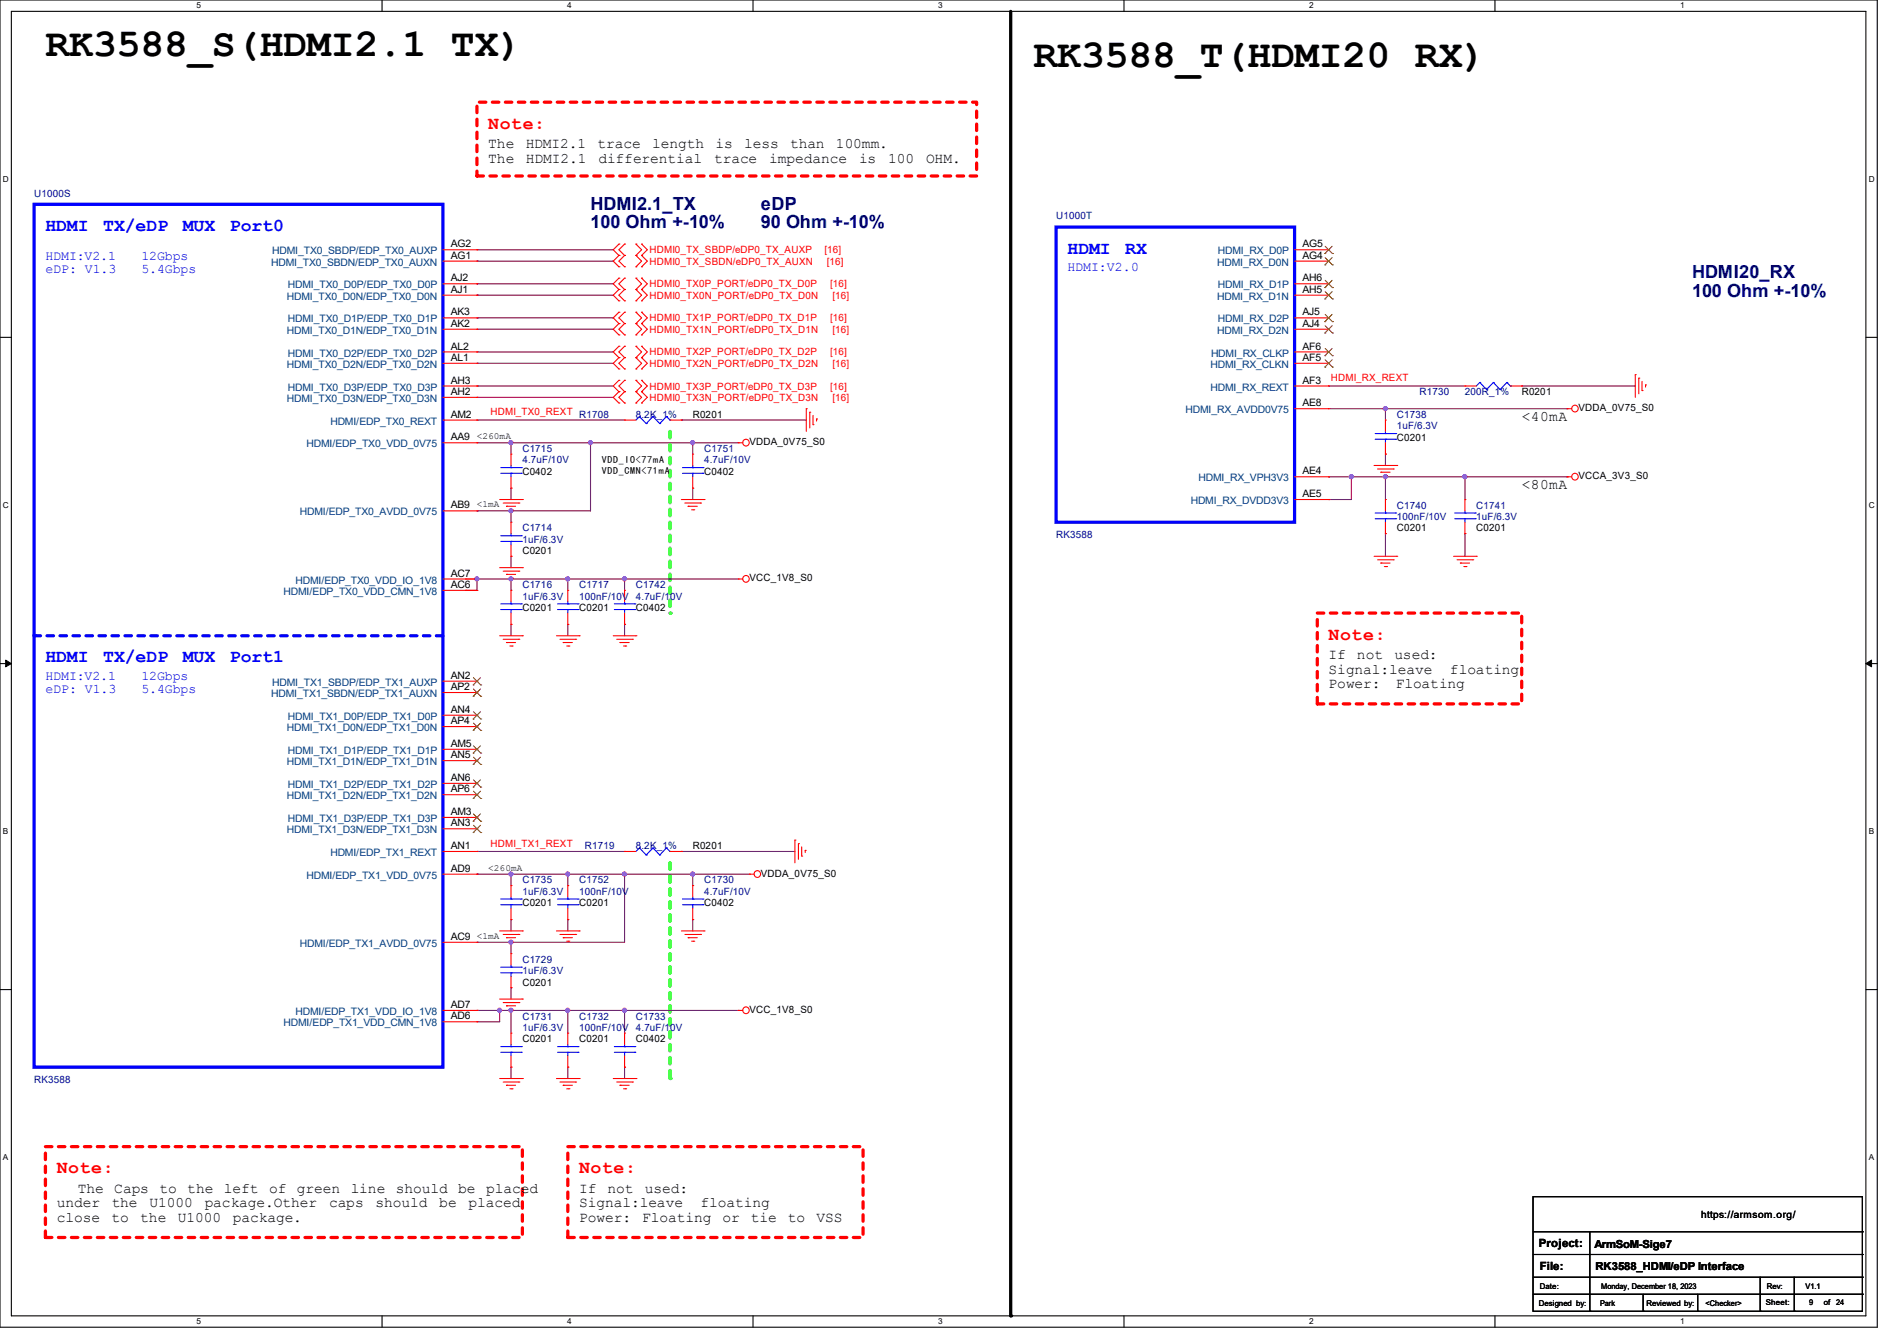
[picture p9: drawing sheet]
<svg xmlns="http://www.w3.org/2000/svg" width="297mm" height="210mm" viewBox="0 0 297 210" stroke-linecap="round" stroke-linejoin="round" font-family="sans-serif">
<path d="M0 0h293.9v207.9h-293.9zM1.8 1.8h290.3v204.3h-290.3z" fill="none" stroke="#000" stroke-width=".17"/>
<g fill="#fff">
<path d="M30.8 .2h.7v1.4h-.7z"/>
<path d="M30.8 206.2h.7v1.4h-.7z"/>
</g>
<path d="M59.8 0v1.8M59.8 206.1v1.8" fill="none" stroke="#000" stroke-width=".17"/>
<g fill="#fff">
<path d="M88.8 .2h.7v1.4h-.7z"/>
<path d="M88.8 206.2h.7v1.4h-.7z"/>
</g>
<path d="M117.9 0v1.8M117.9 206.1v1.8" fill="none" stroke="#000" stroke-width=".17"/>
<g fill="#fff">
<path d="M146.9 .2h.7v1.4h-.7z"/>
<path d="M146.9 206.2h.7v1.4h-.7z"/>
</g>
<path d="M176 0v1.8M176 206.1v1.8" fill="none" stroke="#000" stroke-width=".17"/>
<g fill="#fff">
<path d="M205 .2h.7v1.4h-.7z"/>
<path d="M205 206.2h.7v1.4h-.7z"/>
</g>
<path d="M234.1 0v1.8M234.1 206.1v1.8" fill="none" stroke="#000" stroke-width=".17"/>
<g fill="#fff">
<path d="M263.1 .2h.6v1.4h-.6z"/>
<path d="M263.1 206.2h.6v1.4h-.6z"/>
<path d="M.5 27.3h.9v1.4h-.9z"/>
<path d="M292.6 27.3h.9v1.4h-.9z"/>
<path d="M.5 78.4h.9v1.4h-.9z"/>
<path d="M292.6 78.4h.9v1.4h-.9z"/>
</g>
<path d="M0 52.8h1.8M292.1 52.8h1.8" fill="none" stroke="#000" stroke-width=".17"/>
<g fill="#fff">
<path d="M.5 129.5h.8v1.4h-.8z"/>
<path d="M292.6 129.5h.8v1.4h-.8z"/>
</g>
<path d="M0 103.9h1.8M292.1 103.9h1.8" fill="none" stroke="#000" stroke-width=".17"/>
<path d="M.9 103.4l.9 .5-.9 .5zM292.1 103.9l.9-.5v1z" fill="#000" stroke="#000" stroke-width=".16"/>
<g fill="#fff">
<path d="M.5 180.5h.8v1.4h-.8z"/>
<path d="M292.6 180.5h.8v1.4h-.8z"/>
</g>
<path d="M0 155h1.8M292.1 155h1.8" fill="none" stroke="#000" stroke-width=".17"/>
<path d="M104.9 67.6v28.4" fill="none" stroke="#01ff00" stroke-width=".51" stroke-dasharray="1 1"/>
<circle cx="104.9" cy="96" r=".25" fill="#01ff00" stroke-dasharray="1 1"/>
<path d="M104.9 135.1v33.8" fill="none" stroke="#01ff00" stroke-width=".51" stroke-dasharray="1 1"/>
<circle cx="104.9" cy="168.9" r=".25" fill="#01ff00" stroke-dasharray="1 1"/>
<path d="M74.7 16h78.2v11.6h-78.2zM206.2 96h32.1v14.2h-32.1zM7.1 179.6h74.7v14.2h-74.7zM88.9 179.6h46.2v14.2h-46.2z" fill="none" stroke="#f00" stroke-width=".51" stroke-dasharray="1 1"/>
<path d="M158.2 1.8v204.3" fill="none" stroke="#000" stroke-width=".51"/>
<circle cx="158.2" cy="206.1" r=".25" fill="#000"/>
<g fill="none" stroke="#7f003f" stroke-width=".17">
<path d="M74.7 39.1h.1M74.7 39.1h21.3M74.7 51.6h.1M74.7 44.4h.1M74.7 46.2h.1M74.7 56.9h.1M74.7 49.8h.1M74.7 55.1h.1M74.7 40.9h.1M74.7 51.6h21.3M74.7 44.4h21.3M74.7 46.2h21.3"/>
<path d="M74.7 56.9h21.3M74.7 49.8h21.3M74.7 55.1h21.3M74.7 40.9h21.3M74.7 62.2h.1M74.7 60.5h.1M74.7 69.3h.1M74.7 65.8h.1M74.7 62.2h21.3M74.7 60.5h21.3M74.7 65.8h23.1M74.7 69.3h40.9"/>
<path d="M80 76.5h.1M80 69.3h.1M80 69.3v1.8M80 76.5v1.7M92.5 69.3h.1M92.5 69.3v10.7h-17.8M106.7 65.8h.1M106.7 65.8h19.5M108.5 69.3h.1M108.5 76.5h.1M108.5 69.3v1.8M108.5 76.5v1.7"/>
<path d="M208 60.5h.1M208 74.7h.1M208 78.2h.1M208 60.5h21.4M208 74.7h37.4M208 64h37.4M211.6 74.7h.1M211.6 74.7v3.5h-3.6M216.9 64h.1M216.9 74.7h.1M216.9 71.1h.1M216.9 64v1.8"/>
<path d="M216.9 71.1v1.8M216.9 74.7v3.5M229.4 74.7h.1M229.4 74.7v3.5M238.3 60.5h.1M238.3 60.5h17.7M245.4 74.7h.1M245.4 64h.1M72.9 90.7h.1M72.9 92.5h.1M72.9 90.7h42.7M74.7 90.7h.1"/>
<path d="M74.7 80h.1M74.7 90.7v1.8h-1.8M80 97.8h.1M80 87.1h.1M80 80h.1M80 90.7h.1M80 80v1.8M80 87.1v1.8M80 90.7v1.8M80 97.8v1.8M88.9 97.8h.1M88.9 90.7h.1"/>
<path d="M88.9 90.7v1.8M88.9 97.8v1.8M97.8 90.7h.1M97.8 97.8h.1M97.8 90.7v1.8M97.8 97.8v1.8M216.9 83.6h.1M216.9 83.6v3.5M229.4 83.6h.1M229.4 83.6v3.5M74.7 136.9h.1M74.7 133.4h.1"/>
<path d="M74.7 136.9h42.6M74.7 133.4h23.1M80 136.9h.1M80 136.9v1.8M88.9 136.9h.1M88.9 136.9v1.8M97.8 136.9h.1M97.8 136.9v10.7h-23.1M106.7 133.4h.1M106.7 133.4h17.8M108.5 136.9h.1M108.5 136.9v1.8"/>
<path d="M74.7 158.2h.1M74.7 147.6h.1M74.7 158.2h40.9M78.2 158.2h.1M78.2 158.2v1.8h-3.5M80 158.2h.1M80 144h.1M80 147.6h.1M80 154.7h.1M80 144v1.8M80 147.6v1.8M80 154.7v1.8"/>
<path d="M80 158.2v3.6M88.9 158.2h.1M88.9 144h.1M88.9 144v1.8M88.9 158.2v3.6M97.8 158.2h.1M97.8 158.2v3.6M108.5 144h.1M108.5 144v1.8M74.7 160h.1M80 167.1h.1M80 167.1v1.8"/>
<path d="M88.9 167.1h.1M88.9 167.1v1.8M97.8 167.1h.1M97.8 167.1v1.8"/>
</g>
<g fill="#f0f" stroke="#f0f" stroke-width=".17">
<circle cx="97.8" cy="90.7" r=".32"/>
<circle cx="80" cy="90.7" r=".32"/>
<circle cx="74.7" cy="90.7" r=".32"/>
<circle cx="88.9" cy="158.2" r=".32"/>
<circle cx="78.2" cy="158.2" r=".32"/>
<circle cx="80" cy="69.3" r=".32"/>
<circle cx="88.9" cy="90.7" r=".32"/>
<circle cx="80" cy="158.2" r=".32"/>
<circle cx="80" cy="80" r=".32"/>
<circle cx="108.4" cy="69.3" r=".32"/>
<circle cx="80" cy="136.9" r=".32"/>
<circle cx="80" cy="147.6" r=".32"/>
<circle cx="211.6" cy="74.7" r=".32"/>
<circle cx="97.8" cy="158.2" r=".32"/>
<circle cx="108.4" cy="136.9" r=".32"/>
<circle cx="97.8" cy="136.9" r=".32"/>
<circle cx="88.9" cy="136.9" r=".32"/>
<circle cx="92.4" cy="69.3" r=".32"/>
<circle cx="216.9" cy="74.7" r=".32"/>
<circle cx="229.3" cy="74.7" r=".32"/>
<circle cx="216.9" cy="64" r=".32"/>
</g>
<g fill="none" stroke="#f00" stroke-width=".17">
<path d="M96.9 38.2h.1M96.9 38.2l-.9 .9 .9 .9M97.8 38.2h.1M97.8 38.2l-.9 .9 .9 .9M99.6 38.2h.1M99.6 38.2l.9 .9-.9 .9M100.5 38.2h.1M100.5 38.2l.8 .9-.8 .9M202.7 39.1h5.3M208 39.1h.1M96.9 40h.1M96.9 41.8h.1"/>
<path d="M96.9 43.6h.1M96.9 45.3h.1M96.9 47.1h.1M96.9 48.9h.1M96.9 50.7h.1M96.9 52.5h.1M96.9 54.2h.1M96.9 56h.1M96.9 57.8h.1M96.9 59.6h.1M96.9 43.6l-.9 .8 .9 .9M96.9 40l-.9 .9 .9 .9"/>
<path d="M96.9 45.3l-.9 .9 .9 .9M96.9 48.9l-.9 .9 .9 .9M96.9 50.7l-.9 .9 .9 .9M96.9 54.2l-.9 .9 .9 .9M96.9 56l-.9 .9 .9 .9M96.9 59.6l-.9 .9 .9 .8M97.8 40h.1M97.8 41.8h.1M97.8 45.3h.1M97.8 43.6h.1M97.8 47.1h.1M97.8 50.7h.1"/>
<path d="M97.8 48.9h.1M97.8 52.5h.1M97.8 56h.1M97.8 54.2h.1M97.8 57.8h.1M97.8 59.6h.1M97.8 40l-.9 .9 .9 .9M97.8 43.6l-.9 .8 .9 .9M97.8 45.3l-.9 .9 .9 .9M97.8 48.9l-.9 .9 .9 .9M97.8 50.7l-.9 .9 .9 .9M97.8 54.2l-.9 .9 .9 .9"/>
<path d="M97.8 56l-.9 .9 .9 .9M97.8 59.6l-.9 .9 .9 .8M99.6 40h.1M99.6 41.8h.1M99.6 45.3h.1M99.6 43.6h.1M99.6 47.1h.1M99.6 50.7h.1M99.6 48.9h.1M99.6 52.5h.1M99.6 56h.1M99.6 54.2h.1"/>
<path d="M99.6 57.8h.1M99.6 59.6h.1M99.6 43.6l.9 .8-.9 .9M99.6 40l.9 .9-.9 .9M99.6 48.9l.9 .9-.9 .9M99.6 45.3l.9 .9-.9 .9M99.6 54.2l.9 .9-.9 .9M99.6 50.7l.9 .9-.9 .9M99.6 59.6l.9 .9-.9 .8M99.6 56l.9 .9-.9 .9M100.5 40h.1M100.5 41.8h.1"/>
<path d="M100.5 45.3h.1M100.5 43.6h.1M100.5 47.1h.1M100.5 50.7h.1M100.5 48.9h.1M100.5 52.5h.1M100.5 56h.1M100.5 54.2h.1M100.5 57.8h.1M100.5 59.6h.1M100.5 43.6l.8 .8-.8 .9M100.5 45.3l.8 .9-.8 .9"/>
<path d="M100.5 40l.8 .9-.8 .9M100.5 48.9l.8 .9-.8 .9M100.5 50.7l.8 .9-.8 .9M100.5 54.2l.8 .9-.8 .9M100.5 56l.8 .9-.8 .9M100.5 59.6l.8 .9-.8 .8M202.7 56.9h5.3M202.7 55.1h5.3M202.7 40.9h5.3M202.7 46.2h5.3M202.7 44.4h5.3M202.7 51.6h5.3"/>
<path d="M202.7 49.8h5.3M208 56.9h.1M208 55.1h.1M208 40.9h.1M208 46.2h.1M208 44.4h.1M208 51.6h.1M208 49.8h.1M256 58.7h.1M256 58.7v3.5M256.6 59.2h.1M256.6 59.2v2.5"/>
<path d="M257.1 59.7v1.5M78.2 78.2h3.6M78.8 78.8h2.4M79.3 79.3h.1M79.3 79.3h1.4M79.8 79.8h.4M80 71.1h.1M80 76.5h.1M80 71.1v1.8M80 74.7v1.8M80.2 79.8h.1M81.2 78.8h.1"/>
<path d="M81.8 78.2h.1M96.9 61.3h.1M96.9 63.1h.1M96.9 61.3l-.9 .9 .9 .9M97.8 61.3h.1M97.8 63.1h.1M97.8 61.3l-.9 .9 .9 .9M99.6 61.3h.1M99.6 63.1h.1M99.6 61.3l.9 .9-.9 .9M100.5 61.3h.1M100.5 63.1h.1"/>
<path d="M100.5 61.3l.8 .9-.8 .9M106.7 78.2h3.5M107.2 78.8h2.5M107.7 79.3h.1M107.7 79.3h1.5M108.3 79.8h.3M108.6 79.8h.1M109.7 78.8h.1M110.2 78.2h.1M115.6 69.3h.1M115.6 69.3h.7M126.2 64h.1"/>
<path d="M126.2 64v3.6M126.8 64.6h.1M126.8 64.6v2.4M127.3 66.5h.1M127.3 65.1v1.4M127.8 65.6h.1M127.8 65.6v.4M202.7 78.2h5.3M202.7 64h5.3M202.7 74.7h5.3M202.7 60.5h5.3M208 74.7h.1"/>
<path d="M208 78.2h.1M208 64h.1M208 60.5h.1M215.1 72.9h3.6M215.7 73.4h2.4M216.2 74h.1M216.2 74h1.4M216.7 74.5h.4M217.1 74.5h.1M218.1 73.4h.1M218.7 72.9h.1M245.4 64h.1"/>
<path d="M245.4 74.7h.1M245.4 64h.7M245.4 74.7h.7M257.1 61.2h.1M257.6 60.3h.1M257.6 60.3v.3M78.2 88.9h3.6M78.2 99.6h3.6M78.8 89.5h2.4M79.3 90h.1M79.3 90h1.4M79.8 90.5h.4"/>
<path d="M80.2 90.5h.1M81.2 89.5h.1M81.8 88.9h.1M81.8 99.6h.1M87.1 99.6h3.6M90.7 99.6h.1M96 99.6h3.6M97.8 92.5h.1M97.8 97.8h.1M97.8 92.5v1.7M97.8 96v1.8M99.6 99.6h.1"/>
<path d="M115.6 90.7h.1M115.6 90.7h.7M215.1 87.1h3.6M215.7 87.7h2.4M216.2 88.2h.1M216.2 88.2h1.4M216.7 88.7h.4M217.1 88.7h.1M218.1 87.7h.1M218.7 87.1h.1M227.6 87.1h3.5M228.1 87.7h2.5"/>
<path d="M228.6 88.2h.1M228.6 88.2h1.5M229.2 88.7h.3M229.5 88.7h.1M230.6 87.7h.1M231.1 87.1h.1M78.8 100.1h2.4M79.3 100.6h.1M79.3 100.6h1.4M79.8 101.2h.4M80.2 101.2h.1M81.2 100.1h.1"/>
<path d="M87.7 100.1h2.4M88.2 100.6h.1M88.2 100.6h1.4M88.7 101.2h.4M89.1 101.2h.1M90.1 100.1h.1M96.6 100.1h2.4M97.1 100.6h.1M97.1 100.6h1.4M97.6 101.2h.4M98 101.2h.1M99 100.1h.1"/>
<path d="M117.3 136.9h.1M117.3 136.9h.8M124.5 131.6h.1M124.5 131.6v3.5M125 132.1h.1M125 132.1v2.5M125.5 134.1h.1M125.5 132.6v1.5M126.1 133.2h.1M126.1 133.2v.3M78.2 145.8h3.6M78.2 156.5h3.6"/>
<path d="M78.8 146.3h2.4M78.8 157h2.4M79.3 146.9h.1M79.3 157.5h.1M79.3 146.9h1.4M79.3 157.5h1.4M79.8 147.4h.4M79.8 158.1h.4M80.2 147.4h.1M80.2 158.1h.1M81.2 146.3h.1M81.2 157h.1"/>
<path d="M81.8 145.8h.1M81.8 156.5h.1M87.1 145.8h3.6M87.7 146.3h2.4M88.2 146.9h.1M88.2 146.9h1.4M88.7 147.4h.4M89.1 147.4h.1M90.1 146.3h.1M90.7 145.8h.1M106.7 145.8h3.5M107.2 146.3h2.5"/>
<path d="M107.7 146.9h.1M107.7 146.9h1.5M108.3 147.4h.3M108.6 147.4h.1M109.7 146.3h.1M110.2 145.8h.1M115.6 158.2h.1M115.6 158.2h.7M78.2 168.9h3.6M78.8 169.5h2.4M79.3 170h.1M79.3 170h1.4"/>
<path d="M79.8 170.5h.4M80.2 170.5h.1M81.2 169.5h.1M81.8 168.9h.1M87.1 168.9h3.6M87.7 169.5h2.4M88.2 170h.1M88.2 170h1.4M88.7 170.5h.4M88.9 161.8h.1M88.9 167.1h.1M88.9 161.8v1.8"/>
<path d="M88.9 165.4v1.7M89.1 170.5h.1M90.1 169.5h.1M90.7 168.9h.1M96 168.9h3.6M96.6 169.5h2.4M97.1 170h.1M97.1 170h1.4M97.6 170.5h.4M98 170.5h.1M99 169.5h.1M99.6 168.9h.1"/>
<circle cx="116.8" cy="69.3" r=".52"/>
<circle cx="246.6" cy="74.7" r=".52"/>
<circle cx="246.6" cy="64" r=".52"/>
<circle cx="116.8" cy="90.7" r=".52"/>
<circle cx="118.6" cy="136.9" r=".52"/>
<circle cx="116.8" cy="158.2" r=".52"/>
</g>
<g fill="none" stroke="#000" stroke-width=".17">
<path d="M240 187.4h51.6v18h-51.6zM240 192.9h51.6M240 196.5h51.6M248.9 192.9v12.5M291.6 192.9h.1M291.6 196.5h.1M240 200h51.6M240 202.7h51.6M248.9 205.4h.1M257.3 205.4h.1M257.3 202.7v2.7M265.8 205.4h.1"/>
<path d="M265.8 202.7v2.7M275.6 205.4h.1M275.6 200v5.4M280.9 205.4h.1M280.9 200v5.4M291.6 200h.1M291.6 202.7h.1"/>
</g>
<g fill="none" stroke="#00f" stroke-width=".17">
<path d="M78.4 74.1h3.2M78.4 73.2h3.2M80 73.2h.1M80 74.1h.1M80 72.9v.3M80 74.1v.6M81.6 74.1h.1M81.6 73.2h.1M96.2 95.5h3.2M96.2 94.6h3.2M97.8 94.6h.1M97.8 95.5h.1"/>
<path d="M97.8 94.2v.4M97.8 95.5v.5M99.4 95.5h.1M99.4 94.6h.1M87.3 164.8h3.2M87.3 163.9h3.2M88.9 163.9h.1M88.9 164.8h.1M88.9 163.6v.3M88.9 164.8v.6M90.5 164.8h.1M90.5 163.9h.1"/>
</g>
<path d="M5.3 32h64v135.1h-64zM165.4 35.6h37.3v46.2h-37.3z" fill="none" stroke="#00f" stroke-width=".51"/>
<g fill="none" stroke="#7f3f00" stroke-width=".16">
<path d="M207.4 39.7h.1M207.5 38.6l1.1 1.1M208.6 38.6l-1.2 1.1M208.6 39.7h.1M207.4 57.5h.1M207.4 55.7h.1M207.4 41.5h.1M207.4 46.8h.1M207.4 45h.1M207.4 52.2h.1M207.4 50.4h.1M207.5 56.3l1.1 1.2"/>
<path d="M207.5 54.6l1.1 1.1M207.5 40.3l1.1 1.2M207.5 45.7l1.1 1.1M207.5 43.9l1.1 1.1M207.5 51l1.1 1.2M207.5 49.2l1.1 1.2M208.6 56.3l-1.2 1.2M208.6 54.6l-1.2 1.1M208.6 40.3l-1.2 1.2M208.6 45.7l-1.2 1.1M208.6 43.9l-1.2 1.1M208.6 51l-1.2 1.2"/>
<path d="M208.6 49.2l-1.2 1.2M208.6 57.5h.1M208.6 55.7h.1M208.6 41.5h.1M208.6 46.8h.1M208.6 45h.1M208.6 52.2h.1M208.6 50.4h.1"/>
</g>
<path d="M69.3 99.6h-64" fill="none" stroke="#00f" stroke-width=".51" stroke-dasharray="1 1"/>
<circle cx="5.3" cy="99.6" r=".25" fill="#00f" stroke-dasharray="1 1"/>
<g fill="none" stroke="#f00" stroke-width=".17">
<path d="M69.3 39.1h5.4M74.7 39.1h.1M69.3 40.9h5.4M69.3 46.2h5.4M69.3 44.4h5.4M69.3 51.6h5.4M69.3 49.8h5.4M69.3 56.9h5.4M69.3 55.1h5.4M74.7 40.9h.1M74.7 46.2h.1M74.7 44.4h.1"/>
<path d="M74.7 51.6h.1M74.7 49.8h.1M74.7 56.9h.1M74.7 55.1h.1M69.3 69.3h5.4M69.3 62.2h5.4M69.3 60.5h5.4M69.3 65.8h5.4M74.7 69.3h.1M74.7 62.2h.1M74.7 60.5h.1M74.7 65.8h.1"/>
<path d="M97.8 65.8h.1M97.8 65.8h1.8M104.9 65.8h1.8M106.7 65.8h.1M108.5 71.1h.1M108.5 76.5h.1M108.5 71.1v1.8M108.5 74.7v1.8M216.9 65.8h.1M216.9 71.1h.1M216.9 78.2h.1M216.9 65.8v1.8"/>
<path d="M216.9 69.3v1.8M216.9 78.2v1.8M229.4 60.5h.1M229.4 78.2h.1M229.4 60.5h1.7M229.4 78.2v1.8M236.5 60.5h1.8M238.3 60.5h.1M69.3 80h5.4M69.3 92.5h5.4M69.3 90.7h5.4M74.7 80h.1"/>
<path d="M74.7 92.5h.1M74.7 90.7h.1M80 92.5h.1M80 97.8h.1M80 81.8h.1M80 87.1h.1M80 81.8v1.8M80 85.3v1.8M80 92.5v1.7M80 96v1.8M88.9 92.5h.1M88.9 97.8h.1"/>
<path d="M88.9 92.5v1.7M88.9 96v1.8M216.9 83.6h.1M216.9 81.8v1.8M229.4 83.6h.1M229.4 81.8v1.8M69.3 117.3h5.4M69.3 106.7h5.4M69.3 112h5.4M69.3 119.1h5.4M69.3 108.5h5.4M69.3 113.8h5.4"/>
<path d="M74.7 117.3h.1M74.7 106.7h.1M74.7 112h.1M74.7 119.1h.1M74.7 108.5h.1M74.7 113.8h.1M69.3 136.9h5.4M69.3 128h5.4M69.3 133.4h5.4M69.3 129.8h5.4M69.3 122.7h5.4M69.3 124.5h5.4"/>
<path d="M74.7 136.9h.1M74.7 128h.1M74.7 133.4h.1M74.7 129.8h.1M74.7 122.7h.1M74.7 124.5h.1M80 138.7h.1M80 138.7v1.8M88.9 138.7h.1M88.9 138.7v1.8M97.8 133.4h.1M97.8 133.4h1.8"/>
<path d="M104.9 133.4h1.8M106.7 133.4h.1M108.5 138.7h.1M108.5 138.7v1.8M69.3 147.6h5.4M69.3 158.2h5.4M74.7 147.6h.1M74.7 158.2h.1M80 149.4h.1M80 154.7h.1M80 144h.1M80 142.2v1.8"/>
<path d="M80 149.4v1.7M80 152.9v1.8M88.9 144h.1M88.9 142.2v1.8M108.5 144h.1M108.5 142.2v1.8M69.3 160h5.4M74.7 160h.1M80 161.8h.1M80 167.1h.1M80 161.8v1.8M80 165.4v1.7"/>
<path d="M97.8 161.8h.1M97.8 167.1h.1M97.8 161.8v1.8M97.8 165.4v1.7"/>
</g>
<g fill="none" stroke="#7f3f00" stroke-width=".16">
<path d="M74.1 117.9h.1M74.1 107.3h.1M74.1 112.6h.1M74.1 119.7h.1M74.1 109.1h.1M74.1 114.4h.1M74.1 116.8l1.2 1.1M74.1 106.1l1.2 1.2M74.1 111.5l1.2 1.1M74.1 118.6l1.2 1.1M74.1 107.9l1.2 1.2M74.1 113.2l1.2 1.2"/>
<path d="M75.2 116.8l-1.1 1.1M75.2 106.1l-1.1 1.2M75.2 111.5l-1.1 1.1M75.2 118.6l-1.1 1.1M75.2 107.9l-1.1 1.2M75.2 113.2l-1.1 1.2M75.3 117.9h.1M75.3 107.3h.1M75.3 112.6h.1M75.3 119.7h.1M75.3 109.1h.1M75.3 114.4h.1"/>
<path d="M74.1 128.6h.1M74.1 130.4h.1M74.1 123.3h.1M74.1 125.1h.1M74.1 127.5l1.2 1.1M74.1 129.2l1.2 1.2M74.1 122.1l1.2 1.2M74.1 123.9l1.2 1.2M75.2 127.5l-1.1 1.1M75.2 129.2l-1.1 1.2M75.2 122.1l-1.1 1.2M75.2 123.9l-1.1 1.2"/>
<path d="M75.3 128.6h.1M75.3 130.4h.1M75.3 123.3h.1M75.3 125.1h.1"/>
</g>
<g fill="none" stroke="#00f" stroke-width=".17">
<path d="M231.7 59.9h.1M231.7 59.9l-.6 .6M231.7 59.9l1 1.1M233.8 59.9h.1M233.8 59.9l-1.1 1.1M233.8 59.9l1.1 1.1M235.9 59.9h.1M235.9 59.9l-1 1.1M235.9 59.9l.6 .6M100.1 65.2h.1M100.1 65.2l-.5 .6M100.1 65.2l1.1 1.1"/>
<path d="M101.2 66.3h.1M102.2 65.2h.1M102.2 65.2l-1 1.1M102.2 65.2l1.1 1.1M103.3 66.3h.1M104.4 65.2h.1M104.4 65.2l-1.1 1.1M104.4 65.2l.5 .6M104.9 65.8h.1M106.8 74.1h3.3M106.8 73.2h3.3M108.5 73.2h.1"/>
<path d="M108.5 74.1h.1M108.5 72.9v.3M108.5 74.1v.6M110.1 74.1h.1M110.1 73.2h.1M215.3 68.8h3.2M215.3 67.9h3.2M216.9 67.9h.1M216.9 68.8h.1M216.9 67.6v.3M216.9 68.8v.5M218.5 68.8h.1"/>
<path d="M218.5 67.9h.1M232.7 61h.1M234.9 61h.1M236.5 60.5h.1M78.4 95.5h3.2M78.4 94.6h3.2M78.4 84.8h3.2M78.4 83.9h3.2M80 94.6h.1M80 95.5h.1M80 83.9h.1M80 84.8h.1"/>
<path d="M80 83.6v.3M80 84.8v.5M80 94.2v.4M80 95.5v.5M81.6 95.5h.1M81.6 94.6h.1M81.6 84.8h.1M81.6 83.9h.1M87.3 95.5h3.2M87.3 94.6h3.2M88.9 94.6h.1M88.9 95.5h.1"/>
<path d="M88.9 94.2v.4M88.9 95.5v.5M90.5 95.5h.1M90.5 94.6h.1M215.3 81.2h3.2M215.3 80.3h3.2M216.9 80.3h.1M216.9 81.2h.1M216.9 80v.3M216.9 81.2v.6M218.5 81.2h.1M218.5 80.3h.1"/>
<path d="M227.8 81.2h3.2M227.8 80.3h3.2M229.4 80.3h.1M229.4 81.2h.1M229.4 80v.3M229.4 81.2v.6M231 81.2h.1M231 80.3h.1M100.1 132.8h.1M100.1 132.8l-.5 .6M100.1 132.8l1.1 1.1M101.2 133.9h.1"/>
<path d="M102.2 132.8h.1M102.2 132.8l-1 1.1M102.2 132.8l1.1 1.1M103.3 133.9h.1M104.4 132.8h.1M104.4 132.8l-1.1 1.1M104.4 132.8l.5 .6M104.9 133.4h.1M78.4 152.4h3.2M78.4 151.5h3.2M78.4 141.7h3.2M78.4 140.8h3.2"/>
<path d="M80 151.5h.1M80 152.4h.1M80 140.8h.1M80 141.7h.1M80 140.5v.3M80 141.7v.5M80 151.1v.4M80 152.4v.5M81.6 152.4h.1M81.6 151.5h.1M81.6 141.7h.1M81.6 140.8h.1"/>
<path d="M87.3 141.7h3.2M87.3 140.8h3.2M88.9 140.8h.1M88.9 141.7h.1M88.9 140.5v.3M88.9 141.7v.5M90.5 141.7h.1M90.5 140.8h.1M106.8 141.7h3.3M106.8 140.8h3.3M108.5 140.8h.1M108.5 141.7h.1"/>
<path d="M108.5 140.5v.3M108.5 141.7v.5M110.1 141.7h.1M110.1 140.8h.1M78.4 164.8h3.2M78.4 163.9h3.2M80 163.9h.1M80 164.8h.1M80 163.6v.3M80 164.8v.6M81.6 164.8h.1M81.6 163.9h.1"/>
<path d="M96.2 164.8h3.2M96.2 163.9h3.2M97.8 163.9h.1M97.8 164.8h.1M97.8 163.6v.3M97.8 164.8v.6M99.4 164.8h.1M99.4 163.9h.1"/>
</g>
<g fill="#f0f" stroke="#f0f" stroke-width=".17">
<circle cx="97.8" cy="90.7" r=".32"/>
<circle cx="80" cy="90.7" r=".32"/>
<circle cx="74.7" cy="90.7" r=".32"/>
<circle cx="88.9" cy="158.2" r=".32"/>
<circle cx="78.2" cy="158.2" r=".32"/>
<circle cx="80" cy="69.3" r=".32"/>
<circle cx="88.9" cy="90.7" r=".32"/>
<circle cx="80" cy="158.2" r=".32"/>
<circle cx="80" cy="80" r=".32"/>
<circle cx="108.4" cy="69.3" r=".32"/>
<circle cx="80" cy="136.9" r=".32"/>
<circle cx="80" cy="147.6" r=".32"/>
<circle cx="211.6" cy="74.7" r=".32"/>
<circle cx="97.8" cy="158.2" r=".32"/>
<circle cx="108.4" cy="136.9" r=".32"/>
<circle cx="97.8" cy="136.9" r=".32"/>
<circle cx="88.9" cy="136.9" r=".32"/>
<circle cx="92.4" cy="69.3" r=".32"/>
<circle cx="216.9" cy="74.7" r=".32"/>
<circle cx="229.3" cy="74.7" r=".32"/>
<circle cx="216.9" cy="64" r=".32"/>
</g>
<g font-size="6.2">
<text x="7.1" y="8.8">RK3588_S(HDMI2.1 TX)</text>
<text x="161.8" y="10.5">RK3588_T(HDMI20 RX)</text>
</g>
<g font-size="2.8" fill="#f00">
<text x="76.5" y="20.2">Note:</text>
<text x="208" y="100.2">Note:</text>
<text x="8.9" y="183.7">Note:</text>
<text x="90.7" y="183.7">Note:</text>
</g>
<g font-size="2.8" fill="#00007f">
<text x="92.5" y="32.9">HDMI2.1_TX</text>
<text x="92.5" y="35.8">100 Ohm +-10%</text>
<text x="119.1" y="32.9">eDP</text>
<text x="119.1" y="35.8">90 Ohm +-10%</text>
<text x="264.9" y="43.5">HDMI20_RX</text>
<text x="264.9" y="46.4">100 Ohm +-10%</text>
</g>
<g font-size="2.8" fill="#00f">
<text x="7.1" y="36.2">HDMI</text>
<text x="16.2" y="36.2">TX/eDP</text>
<text x="28.6" y="36.2">MUX</text>
<text x="36" y="36.2">Port0</text>
<text x="167.1" y="39.7">HDMI</text>
<text x="176.2" y="39.7">RX</text>
<text x="7.1" y="103.7">HDMI</text>
<text x="16.2" y="103.7">TX/eDP</text>
<text x="28.6" y="103.7">MUX</text>
<text x="36" y="103.7">Port1</text>
</g>
<g font-size="2.3">
<text x="76.5" y="23.2">The</text>
<text x="82.3" y="23.2">HDMI2.1</text>
<text x="93.6" y="23.2">trace</text>
<text x="102.1" y="23.2">length</text>
<text x="112" y="23.2">is</text>
<text x="116.5" y="23.2">less</text>
<text x="123.7" y="23.2">than</text>
<text x="130.9" y="23.2">100mm.</text>
<text x="76.5" y="25.5">The</text>
<text x="82.3" y="25.5">HDMI2.1</text>
<text x="93.7" y="25.5">differential</text>
<text x="111.8" y="25.5">trace</text>
<text x="120.4" y="25.5">impedance</text>
<text x="134.5" y="25.5">is</text>
<text x="139.1" y="25.5">100</text>
<text x="145" y="25.5">OHM.</text>
<text x="238.3" y="65.9">&lt;40mA</text>
<text x="238.3" y="76.5">&lt;80mA</text>
<text x="208" y="103.2">If</text>
<text x="208" y="105.5">Signal:leave</text>
<text x="208" y="107.8">Power:</text>
<text x="212.5" y="103.2">not</text>
<text x="218.3" y="103.2">used:</text>
<text x="218.5" y="107.8">Floating</text>
<text x="227" y="105.5">floating</text>
<text x="8.9" y="189.1">under</text>
<text x="8.9" y="191.3">close</text>
<text x="12.2" y="186.8">The</text>
<text x="17.4" y="191.3">to</text>
<text x="17.5" y="189.1">the</text>
<text x="17.9" y="186.8">Caps</text>
<text x="22" y="191.3">the</text>
<text x="23.4" y="189.1">U1000</text>
<text x="25" y="186.8">to</text>
<text x="27.9" y="191.3">U1000</text>
<text x="29.3" y="186.8">the</text>
<text x="32" y="189.1">package.Other</text>
<text x="35" y="186.8">left</text>
<text x="36.5" y="191.3">package.</text>
<text x="42.1" y="186.8">of</text>
<text x="46.5" y="186.8">green</text>
<text x="51.5" y="189.1">caps</text>
<text x="54.9" y="186.8">line</text>
<text x="58.8" y="189.1">should</text>
<text x="62" y="186.8">should</text>
<text x="68.8" y="189.1">be</text>
<text x="71.8" y="186.8">be</text>
<text x="73.4" y="189.1">placed</text>
<text x="76.1" y="186.8">placed</text>
<text x="90.7" y="186.8">If</text>
<text x="90.7" y="189.1">Signal:leave</text>
<text x="90.7" y="191.3">Power:</text>
<text x="95.1" y="186.8">not</text>
<text x="100.5" y="191.3">Floating</text>
<text x="101" y="186.8">used:</text>
<text x="109.7" y="189.1">floating</text>
<text x="113.1" y="191.3">or</text>
<text x="117.6" y="191.3">tie</text>
<text x="123.4" y="191.3">to</text>
<text x="127.8" y="191.3">VSS</text>
</g>
<g font-size="2.1" fill="#00f">
<text x="7.1" y="40.7">HDMI:V2.1</text>
<text x="22.1" y="40.7">12Gbps</text>
<text x="7.1" y="42.8">eDP: V1.3</text>
<text x="22.1" y="42.8">5.4Gbps</text>
<text x="167.1" y="42.5">HDMI:V2.0</text>
<text x="7.1" y="106.5">HDMI:V2.1</text>
<text x="22.1" y="106.5">12Gbps</text>
<text x="7.1" y="108.6">eDP: V1.3</text>
<text x="22.1" y="108.6">5.4Gbps</text>
</g>
<g font-size="1.8">
<text x="240.9" y="195.3">Project:</text>
<text x="241.1" y="198.8">File:</text>
</g>
<g font-size="1.7">
<text x="249.6" y="195.4">ArmSoM-Sige7</text>
<text x="249.8" y="199">RK3588_HDMI/eDP Interface</text>
</g>
<g font-size="1.6" fill="#00007f">
<text x="5.3" y="30.8">U1000S</text>
<text x="165.4" y="34.3">U1000T</text>
<text x="90.7" y="65.4">R1708</text>
<text x="99.6" y="65.4">8.2K_1%</text>
<text x="218.7" y="65.4">C1738</text>
<text x="222.2" y="61.9">R1730</text>
<text x="229.4" y="61.9">200R_1%</text>
<text x="81.8" y="70.8">C1715</text>
<text x="110.2" y="70.8">C1751</text>
<text x="218.7" y="67.2">1uF/6.3V</text>
<text x="81.8" y="72.6">4.7uF/10V</text>
<text x="110.2" y="72.6">4.7uF/10V</text>
<text x="81.8" y="83.2">C1714</text>
<text x="218.7" y="79.7">C1740</text>
<text x="218.7" y="81.4">100nF/10V</text>
<text x="231.1" y="79.7">C1741</text>
<text x="231.1" y="81.4">1uF/6.3V</text>
<text x="81.8" y="85">1uF/6.3V</text>
<text x="165.4" y="84.3">RK3588</text>
<text x="81.8" y="92.1">C1716</text>
<text x="81.8" y="93.9">1uF/6.3V</text>
<text x="90.7" y="92.1">C1717</text>
<text x="90.7" y="93.9">100nF/10V</text>
<text x="99.6" y="92.1">C1742</text>
<text x="99.6" y="93.9">4.7uF/10V</text>
<text x="91.6" y="133">R1719</text>
<text x="99.6" y="133">8.2K_1%</text>
<text x="81.8" y="138.3">C1735</text>
<text x="81.8" y="140.1">1uF/6.3V</text>
<text x="90.7" y="138.3">C1752</text>
<text x="90.7" y="140.1">100nF/10V</text>
<text x="110.2" y="138.3">C1730</text>
<text x="110.2" y="140.1">4.7uF/10V</text>
<text x="81.8" y="150.8">C1729</text>
<text x="81.8" y="152.6">1uF/6.3V</text>
<text x="81.8" y="159.7">C1731</text>
<text x="81.8" y="161.5">1uF/6.3V</text>
<text x="90.7" y="159.7">C1732</text>
<text x="90.7" y="161.5">100nF/10V</text>
<text x="99.6" y="159.7">C1733</text>
<text x="99.6" y="161.5">4.7uF/10V</text>
<text x="5.3" y="169.6">RK3588</text>
</g>
<g font-size="1.6" fill="#003f7f">
<text x="42.5" y="41.6">HDMI_TX0_SBDN/EDP_TX0_AUXN</text>
<text x="42.6" y="39.8">HDMI_TX0_SBDP/EDP_TX0_AUXP</text>
<text x="190.6" y="41.6">HDMI_RX_D0N</text>
<text x="190.7" y="39.8">HDMI_RX_D0P</text>
<text x="44.9" y="46.9">HDMI_TX0_D0N/EDP_TX0_D0N</text>
<text x="45.1" y="45.2">HDMI_TX0_D0P/EDP_TX0_D0P</text>
<text x="190.6" y="46.9">HDMI_RX_D1N</text>
<text x="190.7" y="45.2">HDMI_RX_D1P</text>
<text x="44.9" y="52.3">HDMI_TX0_D1N/EDP_TX0_D1N</text>
<text x="45.1" y="50.5">HDMI_TX0_D1P/EDP_TX0_D1P</text>
<text x="190.6" y="52.3">HDMI_RX_D2N</text>
<text x="190.7" y="50.5">HDMI_RX_D2P</text>
<text x="44.9" y="57.6">HDMI_TX0_D2N/EDP_TX0_D2N</text>
<text x="45.1" y="55.8">HDMI_TX0_D2P/EDP_TX0_D2P</text>
<text x="189.5" y="57.6">HDMI_RX_CLKN</text>
<text x="189.6" y="55.8">HDMI_RX_CLKP</text>
<text x="44.9" y="63">HDMI_TX0_D3N/EDP_TX0_D3N</text>
<text x="45.1" y="61.2">HDMI_TX0_D3P/EDP_TX0_D3P</text>
<text x="185.6" y="64.7">HDMI_RX_AVDD0V75</text>
<text x="189.5" y="61.2">HDMI_RX_REXT</text>
<text x="48" y="70.1">HDMI/EDP_TX0_VDD_0V75</text>
<text x="51.7" y="66.5">HDMI/EDP_TX0_REXT</text>
<text x="187.7" y="75.4">HDMI_RX_VPH3V3</text>
<text x="46.9" y="80.7">HDMI/EDP_TX0_AVDD_0V75</text>
<text x="186.4" y="79">HDMI_RX_DVDD3V3</text>
<text x="44.4" y="93.2">HDMI/EDP_TX0_VDD_CMN_1V8</text>
<text x="46.3" y="91.4">HDMI/EDP_TX0_VDD_IO_1V8</text>
<text x="42.6" y="107.4">HDMI_TX1_SBDP/EDP_TX1_AUXP</text>
<text x="42.5" y="109.2">HDMI_TX1_SBDN/EDP_TX1_AUXN</text>
<text x="45.1" y="112.7">HDMI_TX1_D0P/EDP_TX1_D0P</text>
<text x="44.9" y="119.8">HDMI_TX1_D1N/EDP_TX1_D1N</text>
<text x="44.9" y="114.5">HDMI_TX1_D0N/EDP_TX1_D0N</text>
<text x="45.1" y="118.1">HDMI_TX1_D1P/EDP_TX1_D1P</text>
<text x="44.9" y="125.2">HDMI_TX1_D2N/EDP_TX1_D2N</text>
<text x="45.1" y="123.4">HDMI_TX1_D2P/EDP_TX1_D2P</text>
<text x="44.9" y="130.5">HDMI_TX1_D3N/EDP_TX1_D3N</text>
<text x="45.1" y="128.7">HDMI_TX1_D3P/EDP_TX1_D3P</text>
<text x="48" y="137.6">HDMI/EDP_TX1_VDD_0V75</text>
<text x="51.7" y="134.1">HDMI/EDP_TX1_REXT</text>
<text x="46.9" y="148.3">HDMI/EDP_TX1_AVDD_0V75</text>
<text x="44.4" y="160.7">HDMI/EDP_TX1_VDD_CMN_1V8</text>
<text x="46.3" y="159">HDMI/EDP_TX1_VDD_IO_1V8</text>
</g>
<g font-size="1.6">
<text x="70.6" y="40.5">AG1</text>
<text x="70.6" y="38.7">AG2</text>
<text x="203.9" y="40.5">AG4</text>
<text x="203.9" y="38.7">AG5</text>
<text x="70.6" y="45.8">AJ1</text>
<text x="70.6" y="44.1">AJ2</text>
<text x="203.9" y="45.8">AH5</text>
<text x="203.9" y="44.1">AH6</text>
<text x="70.6" y="51.2">AK2</text>
<text x="70.6" y="49.4">AK3</text>
<text x="203.9" y="51.2">AJ4</text>
<text x="203.9" y="49.4">AJ5</text>
<text x="70.6" y="56.5">AL1</text>
<text x="70.6" y="54.7">AL2</text>
<text x="203.9" y="56.5">AF5</text>
<text x="203.9" y="54.7">AF6</text>
<text x="70.6" y="61.8">AH2</text>
<text x="70.6" y="60.1">AH3</text>
<text x="70.6" y="65.4">AM2</text>
<text x="108.5" y="65.4">R0201</text>
<text x="203.9" y="63.6">AE8</text>
<text x="203.9" y="60.1">AF3</text>
<text x="238.3" y="61.9">R0201</text>
<text x="247.1" y="64.4">VDDA_0V75_S0</text>
<text x="70.6" y="69">AA9</text>
<text x="117.3" y="69.7">VDDA_0V75_S0</text>
<text x="218.7" y="69">C0201</text>
<text x="81.8" y="74.3">C0402</text>
<text x="94.2" y="72.5">VDD_IO&lt;77mA</text>
<text x="94.2" y="74.3">VDD_CMN&lt;71mA</text>
<text x="110.2" y="74.3">C0402</text>
<text x="203.9" y="74.3">AE4</text>
<text x="203.9" y="77.9">AE5</text>
<text x="247.1" y="75.1">VCCA_3V3_S0</text>
<text x="70.6" y="79.6">AB9</text>
<text x="218.7" y="83.2">C0201</text>
<text x="231.1" y="83.2">C0201</text>
<text x="81.8" y="86.8">C0201</text>
<text x="70.6" y="92.1">AC6</text>
<text x="70.6" y="90.3">AC7</text>
<text x="81.8" y="95.7">C0201</text>
<text x="90.7" y="95.7">C0201</text>
<text x="99.6" y="95.7">C0402</text>
<text x="117.3" y="91.1">VCC_1V8_S0</text>
<text x="70.6" y="106.3">AN2</text>
<text x="70.6" y="111.6">AN4</text>
<text x="70.6" y="108.1">AP2</text>
<text x="70.6" y="113.4">AP4</text>
<text x="70.6" y="117">AM5</text>
<text x="70.6" y="118.7">AN5</text>
<text x="70.6" y="122.3">AN6</text>
<text x="70.6" y="124.1">AP6</text>
<text x="70.6" y="127.6">AM3</text>
<text x="70.6" y="129.4">AN3</text>
<text x="70.6" y="136.5">AD9</text>
<text x="70.6" y="133">AN1</text>
<text x="108.5" y="133">R0201</text>
<text x="119.1" y="137.3">VDDA_0V75_S0</text>
<text x="81.8" y="141.9">C0201</text>
<text x="90.7" y="141.9">C0201</text>
<text x="110.2" y="141.9">C0402</text>
<text x="70.6" y="147.2">AC9 &lt;1mA</text>
<text x="81.8" y="154.3">C0201</text>
<text x="70.6" y="159.6">AD6</text>
<text x="70.6" y="157.9">AD7</text>
<text x="117.3" y="158.6">VCC_1V8_S0</text>
<text x="81.8" y="163.2">C0201</text>
<text x="90.7" y="163.2">C0201</text>
<text x="99.6" y="163.2">C0402</text>
<text x="266.4" y="190.8">https://armsom.org/</text>
</g>
<g font-size="1.6" fill="#f00">
<text x="101.7" y="39.7">HDMI0_TX_SBDP/eDP0_TX_AUXP</text>
<text x="101.7" y="41.4">HDMI0_TX_SBDN/eDP0_TX_AUXN</text>
<text x="129.1" y="39.7">[16]</text>
<text x="129.5" y="41.4">[16]</text>
<text x="101.7" y="45">HDMI0_TX0P_PORT/eDP0_TX_D0P</text>
<text x="101.7" y="46.8">HDMI0_TX0N_PORT/eDP0_TX_D0N</text>
<text x="130" y="45">[16]</text>
<text x="130.3" y="46.8">[16]</text>
<text x="101.7" y="50.3">HDMI0_TX1P_PORT/eDP0_TX_D1P</text>
<text x="101.7" y="52.1">HDMI0_TX1N_PORT/eDP0_TX_D1N</text>
<text x="130" y="50.3">[16]</text>
<text x="130.3" y="52.1">[16]</text>
<text x="101.7" y="55.7">HDMI0_TX2P_PORT/eDP0_TX_D2P</text>
<text x="101.7" y="57.4">HDMI0_TX2N_PORT/eDP0_TX_D2N</text>
<text x="130" y="55.7">[16]</text>
<text x="130.3" y="57.4">[16]</text>
<text x="208.4" y="59.7">HDMI_RX_REXT</text>
<text x="76.8" y="65">HDMI_TX0_REXT</text>
<text x="101.7" y="61">HDMI0_TX3P_PORT/eDP0_TX_D3P</text>
<text x="101.7" y="62.8">HDMI0_TX3N_PORT/eDP0_TX_D3N</text>
<text x="130" y="61">[16]</text>
<text x="130.3" y="62.8">[16]</text>
<text x="76.8" y="132.6">HDMI_TX1_REXT</text>
</g>
<g font-size="1.5">
<text x="74.7" y="68.8">&lt;260mA</text>
<text x="74.7" y="79.5">&lt;1mA</text>
<text x="76.5" y="136.4">&lt;260mA</text>
</g>
<g font-size="1.3">
<text x="30.8" y="1.3">5</text>
<text x="88.8" y="1.3">4</text>
<text x="146.9" y="1.3">3</text>
<text x="205" y="1.3">2</text>
<text x="263.1" y="1.3">1</text>
<text x=".5" y="28.4">D</text>
<text x="292.6" y="28.4">D</text>
<text x=".5" y="79.5">C</text>
<text x="292.6" y="79.5">C</text>
<text x=".5" y="130.6">B</text>
<text x="292.6" y="130.6">B</text>
<text x=".5" y="181.7">A</text>
<text x="292.6" y="181.7">A</text>
<text x="30.8" y="207.4">5</text>
<text x="88.8" y="207.4">4</text>
<text x="146.9" y="207.4">3</text>
<text x="205" y="207.4">2</text>
<text x="263.1" y="207.4">1</text>
</g>
<g font-size="1.2">
<text x="241.1" y="201.9">Date:</text>
<text x="250.7" y="201.9">Monday, December 18, 2023</text>
<text x="276.6" y="201.9">Rev:</text>
<text x="282.7" y="201.9">V1.1</text>
<text x="240.9" y="204.6">Designed by:</text>
<text x="250.5" y="204.6">Park</text>
<text x="257.8" y="204.6">Reviewed by:</text>
<text x="267" y="204.6">&lt;Checker&gt;</text>
<text x="276.5" y="204.4">Sheet:</text>
<text x="283.2" y="204.4">9</text>
<text x="285.6" y="204.4">of 24</text>
</g>
</svg>
